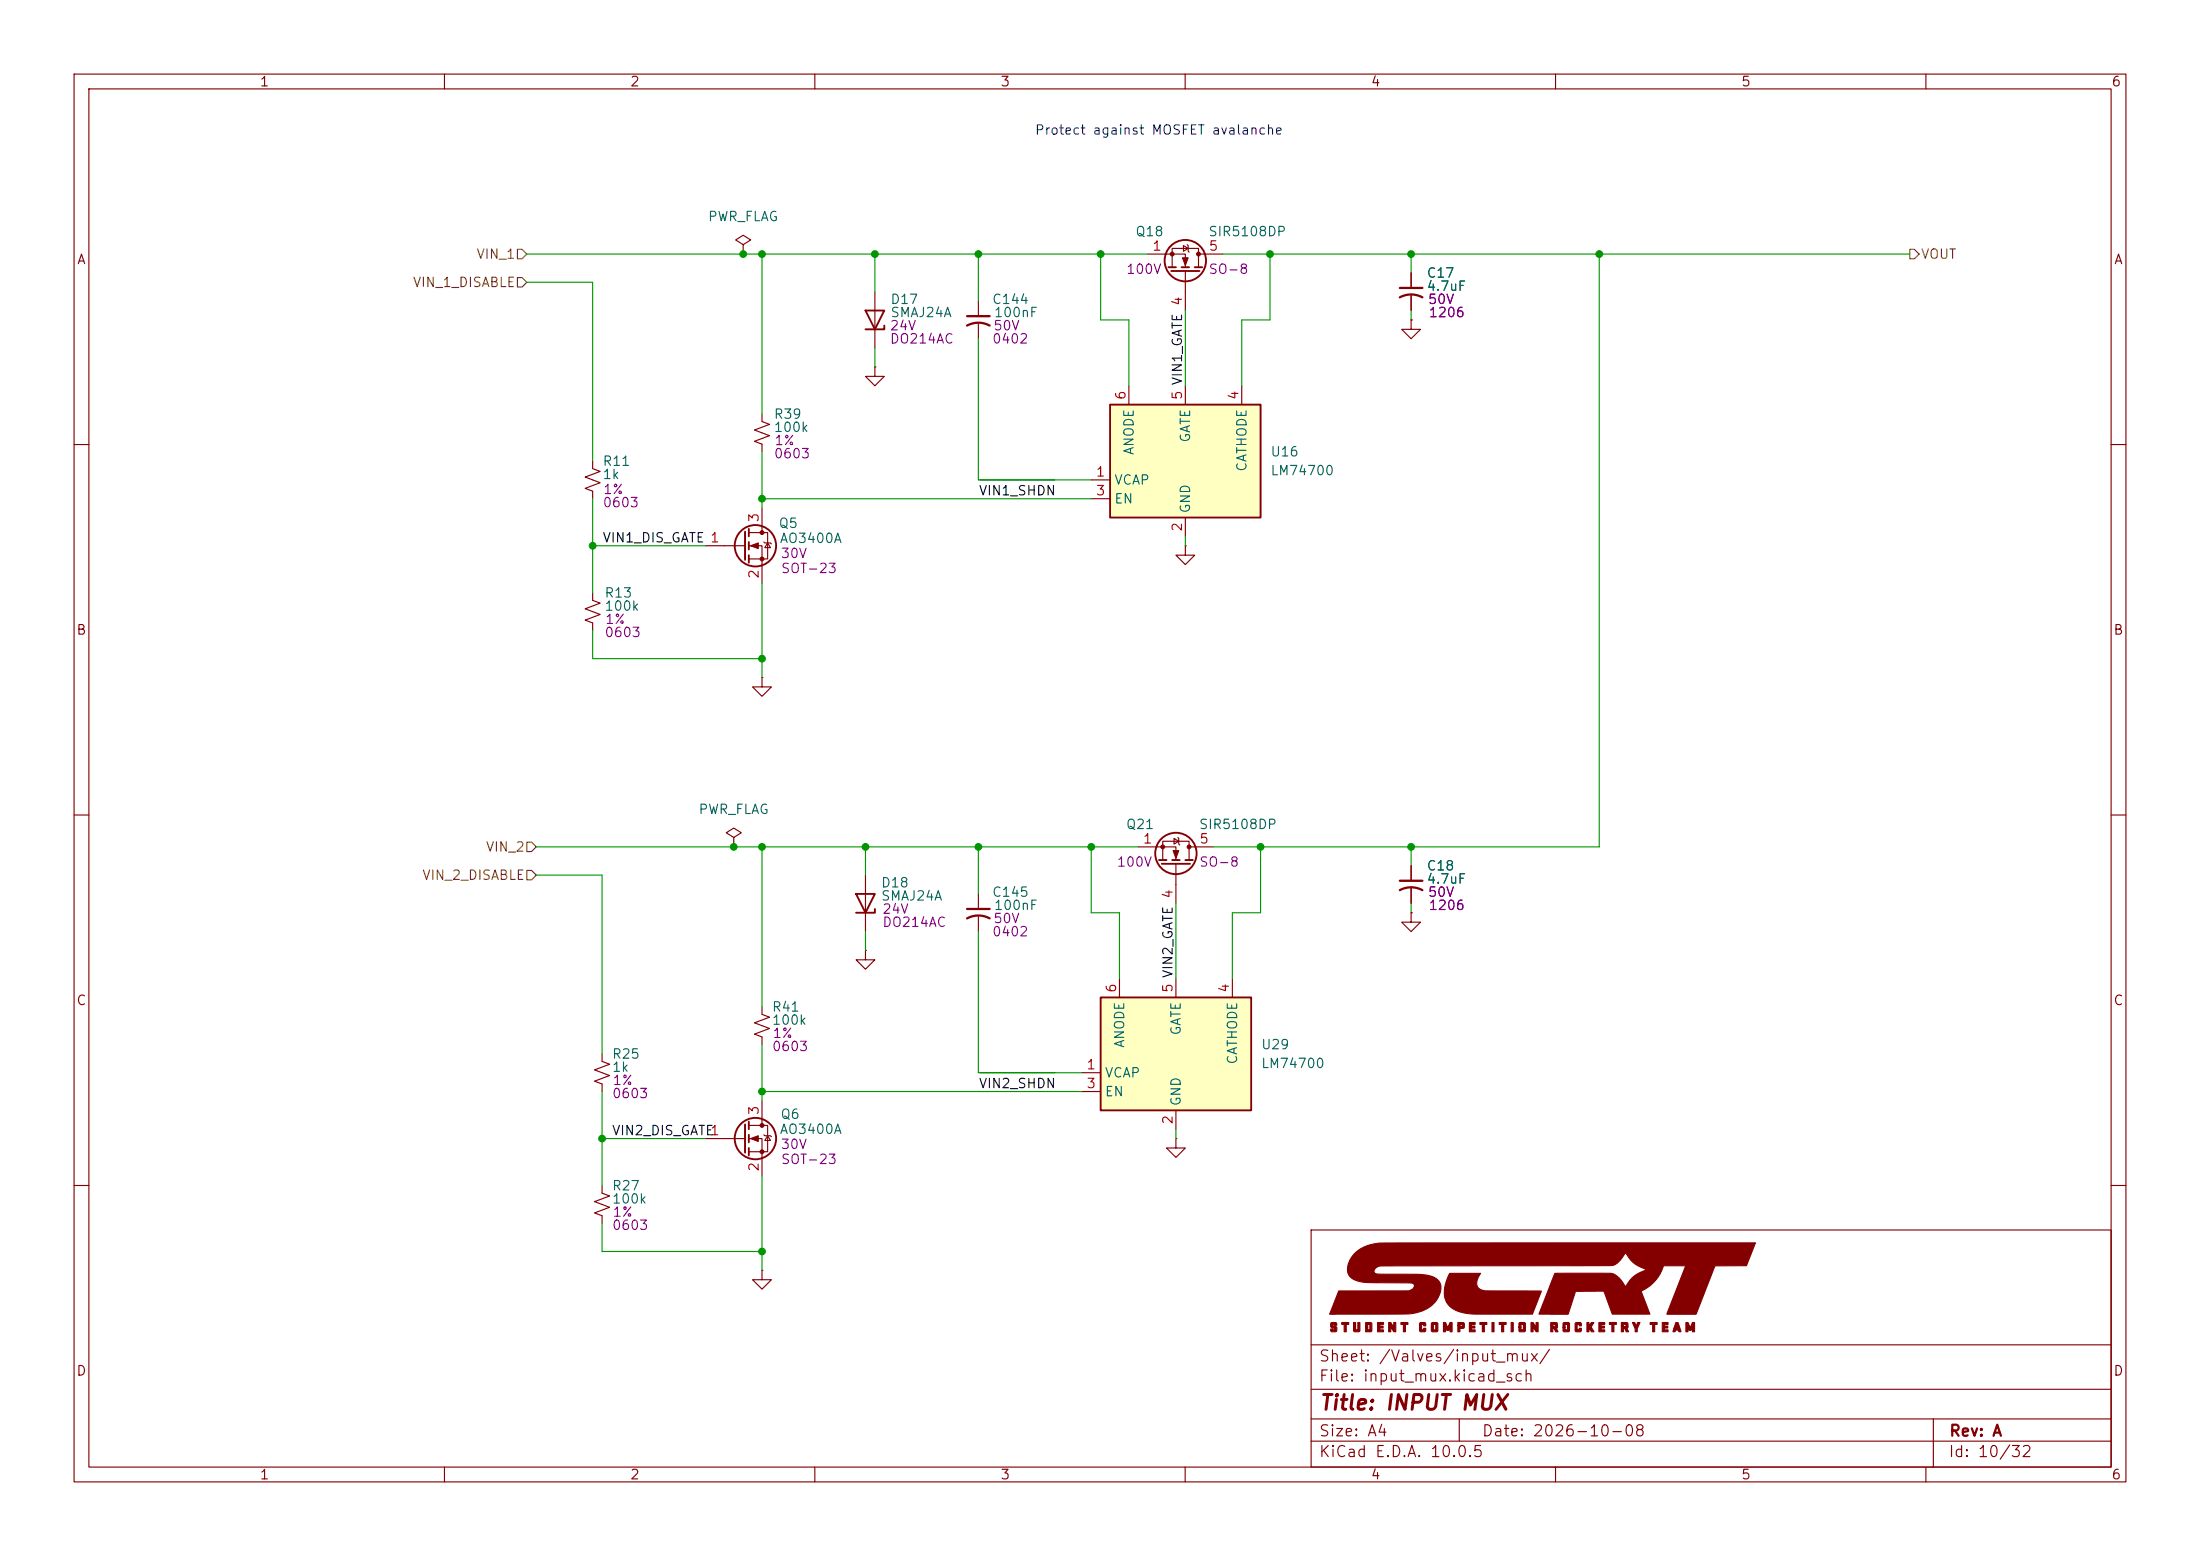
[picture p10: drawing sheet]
<svg xmlns="http://www.w3.org/2000/svg" width="297mm" height="210mm" viewBox="0 0 297 210" stroke-linecap="round" stroke-linejoin="round" font-family="sans-serif">
<g fill="none" stroke="#840000" stroke-width=".15">
<path d="M10 10h277v190h-277zM12 12h273v186h-273zM60 10v2M110 10v2M160 10v2M210 10v2M260 10v2M118.1 39.4v7.6M190.5 36.8v2.1M190.5 39.9v2M102.9 55.9v1l1 .4-2 .7 2 .8-2 .8 1 .3v1.1M190.5 43.2v1.3h1.3l-1.3 1.2-1.3-1.2h1.3"/>
<path d="M190.5 43.2h.1M10 60h2M285 60h2M102.9 91.4v1.3h1.2l-1.2 1.3-1.3-1.3h1.3M102.9 91.4h.1M10 110h2M99.1 113l1-.6-1-.6-1.1 .6 1.1 .6v1.3M99.1 114.3h.1M116.8 118.1v7.6M153.7 114.3h5v1.8M157 116.1v-2.6h3.5v2.6M158.5 113.2l.6 .3-.6 .4z"/>
<path d="M158.7 116.6v5.3M159 113l.1 .2v.7l.2 .1M160.5 114.3h3.3M190.5 116.8v2.1M190.5 119.9v2M285 110h2M102.9 135.9v1l1 .4-2 .7 2 .8-2 .8 1 .4v1M116.8 128.3v1.2h1.3l-1.3 1.3-1.2-1.3h1.2M116.8 128.3h.1M132.1 120.7v2M132.1 123.7v2M190.5 123.2v1.3h1.3l-1.3 1.2-1.3-1.2h1.3"/>
<path d="M190.5 123.2h.1M158.7 153.7v1.2h1.3l-1.3 1.3-1.2-1.3h1.2M158.7 153.7h.1M10 160h2M177 166h108v32h-108zM285 160h2M60 198v2M110 198v2M160 198v2M177 194.5h108M177 191.5h108M177 187.5h108"/>
<path d="M177 181.5h108M197 191.5v3M210 198v2M260 198v2M261 191.5v6.5"/>
</g>
<g fill="#840000" stroke="#840000" stroke-width=".15">
<path d="M179.7 178.5h.6l.1 .1 .1 .3-.6-.1v.1l.1 .1a.41 .41 0 0 1 .5 .2 .41 .41 0 0 1-.2 .5h-.5l-.2-.1v-.2l.6 .1v-.2h-.1a.42 .42 0 0 1-.5-.3 .42 .42 0 0 1 .1-.5z"/>
<path d="M181.1 178.5h1v.3h-.4v.9h-.2v-.9h-.4z"/>
<path d="M182.7 178.5h.3v1h.3v-1h.3v1.1l-.1 .1h-.7l-.1-.1z"/>
<path d="M184.4 178.5h.7l.1 .1v1l-.1 .1h-.7v-.6h.2v.4h.3v-.7h-.3v.3h-.2z"/>
<path d="M186 178.5h.8v.3h-.5v.2h.4v.2h-.4v.3h.5v.2h-.8z"/>
<path d="M187.5 178.5h.3l.4 .7v-.7h.2v1.2h-.2l-.4-.6-.1 .6h-.2z"/>
<path d="M189.1 178.5h1v.3h-.4v.9h-.2v-.9h-.4z"/>
<path d="M191.8 178.5h.6l.1 .1v.3h-.3v-.1h-.3v.7h.3v-.2h.3v.3l-.1 .1h-.6l-.2-.1v-1z"/>
<path d="M193.3 178.5h.7l.1 .1v1l-.1 .1h-.7l-.1-.1v-.5h.3v.4h.3v-.7h-.3v.3h-.3v-.5z"/>
<path d="M194.9 178.5h.3l.3 .7 .3-.7h.2v1.2h-.2v-.6l-.2 .4h-.3l-.2-.4v.6h-.2z"/>
<path d="M196.8 178.5h.4a.37 .37 0 0 1 .4 .1 .37 .37 0 0 1 .1 .4l-.1 .3h-.5v.4h-.3v-.8h.3v.1h.3v-.2h-.3v.1h-.3z"/>
<path d="M198.4 178.5h.7v.3h-.5v.2h.5v.2h-.5v.3h.5v.2h-.7z"/>
<path d="M199.8 178.5h.9v.3h-.3v.9h-.3v-.9h-.3z"/>
<path d="M201.4 178.5h.3v1.2h-.3z"/>
<path d="M202.4 178.5h.9v.3h-.3v.9h-.3v-.9h-.3z"/>
<path d="M204 178.5h.3v1.2h-.3z"/>
<path d="M205.2 178.5h.6l.1 .1v1l-.1 .1h-.6l-.1-.1v-.5h.2v.4h.4v-.7h-.4v.3h-.2v-.5z"/>
<path d="M206.7 178.5h.3l.4 .7v-.7h.2v1.2h-.2l-.4-.6v.6h-.3z"/>
<path d="M209.4 178.5h.3a.34 .34 0 0 1 .4 0 .34 .34 0 0 1 .2 .4v.3l-.2 .1 .2 .4h-.3l-.2-.4h-.2v.4h-.2v-.8h.2v.1h.4v-.2h-.4v.1h-.2z"/>
<path d="M211.1 178.5h.7l.1 .1v1l-.1 .1h-.7l-.1-.1v-.5h.3v.4h.3v-.7h-.3v.3h-.3v-.5z"/>
<path d="M212.8 178.5h.6l.1 .1v.3h-.3v-.1h-.3v.7h.3v-.2h.3v.3l-.1 .1h-.6l-.2-.1v-1z"/>
<path d="M214.2 178.5h.3v.5l.3-.5h.4l-.4 .6 .4 .6h-.3l-.4-.5v.5h-.3z"/>
<path d="M215.9 178.5h.7v.3h-.5v.2h.5v.2h-.5v.3h.5v.2h-.7z"/>
<path d="M217.3 178.5h.9v.3h-.3v.9h-.3v-.9h-.3z"/>
<path d="M218.9 178.5h.4a.34 .34 0 0 1 .4 0 .34 .34 0 0 1 .1 .4v.3l-.2 .1 .3 .4h-.4l-.2-.4h-.1v.4h-.3v-.8h.3v.1h.3v-.2h-.3v.1h-.3z"/>
<path d="M220.4 178.5h.3l.2 .5 .2-.5h.3l-.4 .8v.4h-.2v-.4z"/>
<path d="M222.8 178.5h.9v.3h-.3v.9h-.3v-.9h-.3z"/>
<path d="M224.4 178.5h.8v.3h-.5v.2h.4v.2h-.4v.3h.5v.2h-.8z"/>
<path d="M226.2 178.5h.3l.4 1.2a.25 .25 0 0 1-.3-.2h-.4a.22 .22 0 0 1-.1 .2 .22 .22 0 0 1-.2 0l.1-.5h.5l-.1-.3-.1 .3h-.3z"/>
<path d="M227.6 178.5h.3l.3 .7 .3-.7h.3v1.2h-.3v-.6l-.2 .4h-.2l-.2-.4v.6h-.3z"/>
<path d="M182.8 169.2a6.3 6.3 0 0 1 4.6-1.4l49.6-.1-1.2 3.1h-4.3l-2.5 6.6h-4l2.6-6.6h-3a5.6 5.6 0 0 1-3 3.5l1.1 3.1h-5l-1.1-2.9a.24 .24 0 0 0-.1-.2 .24 .24 0 0 0-.3 0h-3.5l-1 3.1h-3.9l2.1-5.5h7.6a3.5 3.5 0 0 1 2 1.8 4.6 4.6 0 0 1 2.7-2.3 4.5 4.5 0 0 1-2.7-2.3h-.1a2.78 2.78 0 0 1-1.7 1.7l-31.3 .1a.88 .88 0 0 0-.9 .8 .93 .93 0 0 0 1 .3h3.2a10.5 10.5 0 0 1 3.9 .4 1.67 1.67 0 0 1 .7 2.4 4.7 4.7 0 0 1-4 2.5l-10.8 .1 1.2-3.2h9.4a.69 .69 0 0 0 .8-.9 2.61 2.61 0 0 0-1.6-.2h-4.4a4.5 4.5 0 0 1-2.6-.8 2.26 2.26 0 0 1 .3-2.8z"/>
<path d="M195.7 171.9h4.2a1.52 1.52 0 0 0-.2 2l.3 .2a28.8 28.8 0 0 0 5.2 .1l2.9 .1-1.2 3.1h-5.8a11.3 11.3 0 0 1-4.6-.6 2.92 2.92 0 0 1-1.2-3.9z"/>
<path d="M158.4 114.8h.7l-.4 1z"/>
<circle cx="160.5" cy="114.3" r=".25"/>
<circle cx="157" cy="114.3" r=".25"/>
</g>
<g fill="none" stroke="#840000" stroke-width=".25">
<path d="M116.8 41.9h2.6l-1.3 2.6zM119.4 43.9v.6h-2.6M156.5 116.1h1M156.8 116.6h3.9M158.2 116.1h1.1M160 116.1h1M115.6 120.7h2.5l-1.3 2.5zM118.1 122.7v.5h-2.5"/>
<circle cx="158.7" cy="115.2" r="2.79"/>
</g>
<path d="M189 38.9h3M189 40.1a3.2 3.2 0 0 1 3 0M189 118.9h3M130.6 124a3.2 3.2 0 0 1 3 0M130.6 122.7h3M189 120.1a3.2 3.2 0 0 1 3 0" fill="none" stroke="#840000" stroke-width=".3"/>
<path d="M148.6 134.6h20.3v15.3h-20.3z" fill="#ffffc2"/>
<path d="M148.6 134.6h20.3v15.3h-20.3z" fill="none" stroke="#840000" stroke-width=".25"/>
<path d="M100.3 33l1-.6-1-.6-1 .6 1 .6v1.3M100.3 34.3h.1M132.1 40.6v2.1M132.1 43.7v2M160 73.7v1.2h1.3l-1.3 1.3-1.3-1.3h1.3M160 73.7h.1M151.1 132.1v2.5M158.7 132.1v2.5M166.4 132.1v2.5M146 144.8h2.6M146 147.3h2.6M158.7 149.9v2.5" fill="none" stroke="#840000" stroke-width=".15"/>
<path d="M130.6 43.9a3.2 3.2 0 0 1 3 0M130.6 42.7h3" fill="none" stroke="#840000" stroke-width=".3"/>
<path d="M149.9 54.6h20.3v15.3h-20.3z" fill="#ffffc2"/>
<g fill="none" stroke="#840000" stroke-width=".25">
<path d="M157.7 36.1h1M158.1 36.6h3.8M159.5 36.1h1M161.3 36.1h1M149.9 54.6h20.3v15.3h-20.3zM100.6 71.8v3.8M101.1 71.4v1M101.1 73.2v1M101.1 74.9v1M100.6 151.8v3.8M101.1 151.4v1M101.1 153.2v1"/>
<path d="M101.1 154.9v1.1"/>
<circle cx="160" cy="35.2" r="2.79"/>
<circle cx="102" cy="73.7" r="2.79"/>
<circle cx="102" cy="153.7" r="2.79"/>
</g>
<g fill="none" stroke="#840000" stroke-width=".15">
<path d="M154.9 34.3h5.1v1.8M158.2 36.1v-2.6h3.6v2.6M159.8 33.1l.6 .4-.6 .4zM160 36.6v5.3M160.3 33l.1 .1v.8l.1 .1M161.8 34.3h3.3M190.5 36.8v2.1M190.5 39.9v2M118.1 49.5v1.3h1.3l-1.3 1.3-1.3-1.3h1.3M118.1 49.5h.1M152.4 52.1v2.5M160 52.1v2.5"/>
<path d="M167.6 52.1v2.5M190.5 43.2h.1M80 62.2v1l1 .4-2 .8 2 .8-2 .7 1 .4v1M95.2 73.7h5.4M101.1 71.9h2.5v3.5h-2.5M101.1 73.7h1.8v5M102.9 68.6v3.3M103.1 73.2l.2 .1h.7l.1 .1M103.6 73.3l.4 .6h-.7zM147.3 64.8h2.6M147.3 67.3h2.6M160 69.9v2.5"/>
<path d="M80 80v1l1 .4-2 .8 2 .7-2 .8 1 .4v1M190.5 116.8v2.1M190.5 119.9v2M190.5 123.2h.1M81.3 142.2v1.1l1 .3-2 .8 2 .8-2 .7 1 .4v1M95.2 153.7h5.4M101.1 151.9h2.5v3.5h-2.5M101.1 153.7h1.8v5.1M102.9 148.6v3.3M103.1 153.2l.2 .1h.7l.1 .1M103.6 153.3l.4 .6h-.7zM81.3 160v1l1 .4-2 .8 2 .7-2 .8 1 .4v1"/>
<path d="M102.9 171.5v1.2h1.2l-1.2 1.3-1.3-1.3h1.3M102.9 171.5h.1"/>
</g>
<g fill="#840000" stroke="#840000" stroke-width=".15">
<path d="M101.3 73.7l1.1-.4v.7z"/>
<path d="M159.6 34.8h.8l-.4 1z"/>
<path d="M101.3 153.7l1.1-.4v.8z"/>
<circle cx="102.9" cy="71.9" r=".25"/>
<circle cx="102.9" cy="75.4" r=".25"/>
<circle cx="161.8" cy="34.3" r=".25"/>
<circle cx="158.2" cy="34.3" r=".25"/>
<circle cx="102.9" cy="151.9" r=".25"/>
<circle cx="102.9" cy="155.4" r=".25"/>
</g>
<path d="M69.8 37.5h.7l.6 .6-.6 .6h-.7zM69.8 33.7h.7l.6 .6-.6 .6h-.7zM257.8 33.7h.6l.7 .6-.7 .6h-.6zM71.1 113.7h.7l.6 .6-.6 .6h-.7zM71.1 117.5h.7l.6 .6-.6 .6h-.7z" fill="none" stroke="#725600" stroke-width=".15"/>
<path d="M132.3 64.8h10.1M132.3 144.8h10.1" fill="none" stroke="#0f0f0f" stroke-width=".15"/>
<g fill="none" stroke="#009600" stroke-width=".15">
<path d="M71.1 38.1h8.9v24.1M71.1 34.3h83.8M102.9 34.3v21.6M118.1 34.3v5.1M132.1 34.3v6.3M148.6 34.3v8.9h3.8v8.9M165.1 34.3h92.7M171.4 34.3v8.9h-3.8v8.9M190.5 34.3v2.5M215.9 34.3v80h-52.1M118.1 47v2.5M132.1 45.7v19.1h15.2"/>
<path d="M160 41.9v10.2M190.5 41.9v1.3M80 67.3v12.7M80 73.7h15.2M102.9 61v7.6M102.9 78.7v12.7M102.9 67.3h44.4M160 72.4v1.3M80 85.1v3.8h22.9M72.4 114.3h81.3M72.4 118.1h8.9v24.1M102.9 114.3v21.6"/>
<path d="M116.8 114.3v3.8M132.1 114.3v6.4M147.3 114.3v8.9h3.8v8.9M170.2 114.3v8.9h-3.8v8.9M190.5 114.3v2.5M116.8 125.7v2.6M132.1 125.7v19.1h13.9M158.7 121.9v10.2M190.5 121.9v1.3M81.3 147.3v12.7M81.3 153.7h13.9M102.9 141v7.6"/>
<path d="M102.9 158.8v12.7M102.9 147.3h43.1M158.7 152.4v1.3M81.3 165.1v3.8h21.6"/>
</g>
<g fill="#009600" stroke="#009600" stroke-width=".14">
<circle cx="215.9" cy="34.3" r=".46"/>
<circle cx="190.5" cy="34.3" r=".46"/>
<circle cx="171.4" cy="34.3" r=".46"/>
<circle cx="148.6" cy="34.3" r=".46"/>
<circle cx="190.5" cy="114.3" r=".46"/>
<circle cx="170.2" cy="114.3" r=".46"/>
<circle cx="102.9" cy="114.3" r=".46"/>
<circle cx="102.9" cy="88.9" r=".46"/>
<circle cx="99.1" cy="114.3" r=".46"/>
<circle cx="80" cy="73.7" r=".46"/>
<circle cx="102.9" cy="34.3" r=".46"/>
<circle cx="118.1" cy="34.3" r=".46"/>
<circle cx="132.1" cy="34.3" r=".46"/>
<circle cx="100.3" cy="34.3" r=".46"/>
<circle cx="102.9" cy="67.3" r=".46"/>
<circle cx="81.3" cy="153.7" r=".46"/>
<circle cx="102.9" cy="168.9" r=".46"/>
<circle cx="102.9" cy="147.3" r=".46"/>
<circle cx="116.8" cy="114.3" r=".46"/>
<circle cx="147.3" cy="114.3" r=".46"/>
<circle cx="132.1" cy="114.3" r=".46"/>
</g>
<text font-size="2" fill="#840000" x="178" y="190.8">Title: INPUT MUX</text>
<g font-size="1.5" fill="#840000">
<text x="178" y="184.1">Sheet: /Valves/input_mux/</text>
<text x="178" y="186.8">File: input_mux.kicad_sch</text>
<text x="178" y="197">KiCad E.D.A. 10.0.5</text>
<text x="178" y="194.2">Size: A4</text>
<text x="200" y="194.2">Date: 2026-10-08</text>
<text x="263" y="197">Id: 10/32</text>
<text x="263" y="194.2">Rev: A</text>
</g>
<g font-size="1.3" fill="#840000">
<text x="35" y="12">1</text>
<text x="85" y="12">2</text>
<text x="135" y="12">3</text>
<text x="185" y="12">4</text>
<text x="235" y="12">5</text>
<text x="285" y="12">6</text>
<text x="10.3" y="36">A</text>
<text x="285.3" y="36">A</text>
<text x="10.2" y="86">B</text>
<text x="285.2" y="86">B</text>
<text x="10.2" y="136">C</text>
<text x="285.2" y="136">C</text>
<text x="10.2" y="186">D</text>
<text x="285.2" y="186">D</text>
<text x="35" y="200">1</text>
<text x="85" y="200">2</text>
<text x="135" y="200">3</text>
<text x="185" y="200">4</text>
<text x="235" y="200">5</text>
<text x="285" y="200">6</text>
</g>
<text font-size="1.3" fill="#0000c2" x="139.6" y="18.5">Protect against MOSFET avalanche</text>
<g font-size="1.3" fill="#725600">
<text x="64.2" y="35.3">VIN_1</text>
<text x="259.2" y="35.3">VOUT</text>
<text x="55.6" y="39.1">VIN_1_DISABLE</text>
<text x="56.9" y="119.1">VIN_2_DISABLE</text>
<text x="65.5" y="115.3">VIN_2</text>
</g>
<g font-size="1.3" fill="#006464">
<text x="95.5" y="30.2">PWR_FLAG</text>
<text x="153.2" y="32.2">Q18</text>
<text x="163" y="32.2">SIR5108DP</text>
<text x="120.1" y="41.3">D17</text>
<text x="133.8" y="41.3">C144</text>
<text x="192.5" y="37.8">C17</text>
<text x="192.5" y="39.6">4.7uF</text>
<text x="120.1" y="43.1">SMAJ24A</text>
<text x="134.1" y="43.1">100nF</text>
<text x="104.4" y="56.8">R39</text>
<text x="104.4" y="58.6">100k</text>
<text x="161" y="59.8" transform="rotate(-90 161 59.8)">GATE</text>
<text x="81.3" y="63.2">R11</text>
<text x="81.3" y="65">1k</text>
<text x="150.3" y="65.7">VCAP</text>
<text x="153.4" y="61.5" transform="rotate(-90 153.4 61.5)">ANODE</text>
<text x="168.6" y="63.8" transform="rotate(-90 168.6 63.8)">CATHODE</text>
<text x="171.4" y="61.9">U16</text>
<text x="171.4" y="64.5">LM74700</text>
<text x="105" y="71.6">Q5</text>
<text x="150.3" y="68.3">EN</text>
<text x="161" y="69.4" transform="rotate(-90 161 69.4)">GND</text>
<text x="105.2" y="73.6">AO3400A</text>
<text x="81.5" y="81">R13</text>
<text x="81.5" y="82.8">100k</text>
<text x="94.2" y="110.2">PWR_FLAG</text>
<text x="151.9" y="112.2">Q21</text>
<text x="161.8" y="112.2">SIR5108DP</text>
<text x="192.5" y="117.8">C18</text>
<text x="192.5" y="119.6">4.7uF</text>
<text x="118.9" y="120.1">D18</text>
<text x="118.9" y="121.9">SMAJ24A</text>
<text x="133.8" y="121.4">C145</text>
<text x="134.1" y="123.1">100nF</text>
<text x="104.1" y="136.9">R41</text>
<text x="82.5" y="143.2">R25</text>
<text x="104.1" y="138.6">100k</text>
<text x="152.1" y="141.5" transform="rotate(-90 152.1 141.5)">ANODE</text>
<text x="159.7" y="139.8" transform="rotate(-90 159.7 139.8)">GATE</text>
<text x="167.3" y="143.8" transform="rotate(-90 167.3 143.8)">CATHODE</text>
<text x="170.2" y="141.9">U29</text>
<text x="82.5" y="145">1k</text>
<text x="149.1" y="145.7">VCAP</text>
<text x="149.1" y="148.3">EN</text>
<text x="159.7" y="149.4" transform="rotate(-90 159.7 149.4)">GND</text>
<text x="170.2" y="144.5">LM74700</text>
<text x="105.2" y="153.4">AO3400A</text>
<text x="105.3" y="151.3">Q6</text>
<text x="82.5" y="161">R27</text>
<text x="82.5" y="162.8">100k</text>
</g>
<g font-size="1.3" fill="#a90000">
<text x="155.5" y="34.2">1</text>
<text x="163.1" y="34.2">5</text>
<text x="152.3" y="54.1" transform="rotate(-90 152.3 54.1)">6</text>
<text x="159.9" y="54.1" transform="rotate(-90 159.9 54.1)">5 VIN1_GATE 4</text>
<text x="167.5" y="54.1" transform="rotate(-90 167.5 54.1)">4</text>
<text x="147.9" y="64.6">1</text>
<text x="102.7" y="70.6" transform="rotate(-90 102.7 70.6)">3</text>
<text x="147.9" y="67.2">3</text>
<text x="159.9" y="71.9" transform="rotate(-90 159.9 71.9)">2</text>
<text x="102.7" y="78.2" transform="rotate(-90 102.7 78.2)">2</text>
<text x="154.2" y="114.2">1</text>
<text x="161.8" y="114.2">5</text>
<text x="151" y="134.1" transform="rotate(-90 151 134.1)">6</text>
<text x="158.6" y="134.1" transform="rotate(-90 158.6 134.1)">5 VIN2_GATE 4</text>
<text x="166.2" y="134.1" transform="rotate(-90 166.2 134.1)">4</text>
<text x="146.6" y="144.6">1</text>
<text x="146.6" y="147.2">3</text>
<text x="95.8" y="153.5">1</text>
<text x="102.7" y="150.6" transform="rotate(-90 102.7 150.6)">3</text>
<text x="158.6" y="151.9" transform="rotate(-90 158.6 151.9)">2</text>
<text x="102.7" y="158.2" transform="rotate(-90 102.7 158.2)">2</text>
</g>
<g font-size="1.3" fill="#840084">
<text x="151.9" y="37.3">100V</text>
<text x="163.1" y="37.3">SO-8</text>
<text x="192.7" y="41.3">50V</text>
<text x="120" y="44.9">24V</text>
<text x="120" y="46.7">DO214AC</text>
<text x="133.9" y="46.7">0402</text>
<text x="134" y="44.9">50V</text>
<text x="192.8" y="43.1">1206</text>
<text x="104.4" y="62.2">0603</text>
<text x="104.5" y="60.4">1%</text>
<text x="81.3" y="68.8">0603</text>
<text x="81.3" y="67">1%</text>
<text x="105.3" y="75.6">30V</text>
<text x="105.3" y="77.7">SOT-23</text>
<text x="81.5" y="86.3">0603</text>
<text x="81.6" y="84.5">1%</text>
<text x="150.7" y="117.3">100V</text>
<text x="161.8" y="117.3">SO-8</text>
<text x="119" y="123.6">24V</text>
<text x="119" y="125.4">DO214AC</text>
<text x="134" y="124.9">50V</text>
<text x="192.7" y="121.4">50V</text>
<text x="192.8" y="123.1">1206</text>
<text x="133.9" y="126.7">0402</text>
<text x="104.1" y="142.2">0603</text>
<text x="104.2" y="140.4">1%</text>
<text x="82.5" y="148.5">0603</text>
<text x="82.6" y="146.8">1%</text>
<text x="105.3" y="155.4">30V</text>
<text x="105.3" y="157.4">SOT-23</text>
<text x="82.5" y="166.3">0603</text>
<text x="82.6" y="164.5">1%</text>
</g>
<g font-size="1.3" fill="#0f0f0f">
<text x="132.1" y="67.2">VIN1_SHDN</text>
<text x="81.3" y="73.5">VIN1_DIS_GATE 1</text>
<text x="132.1" y="147.2">VIN2_SHDN</text>
<text x="82.5" y="153.5">VIN2_DIS_GATE</text>
</g>
</svg>
